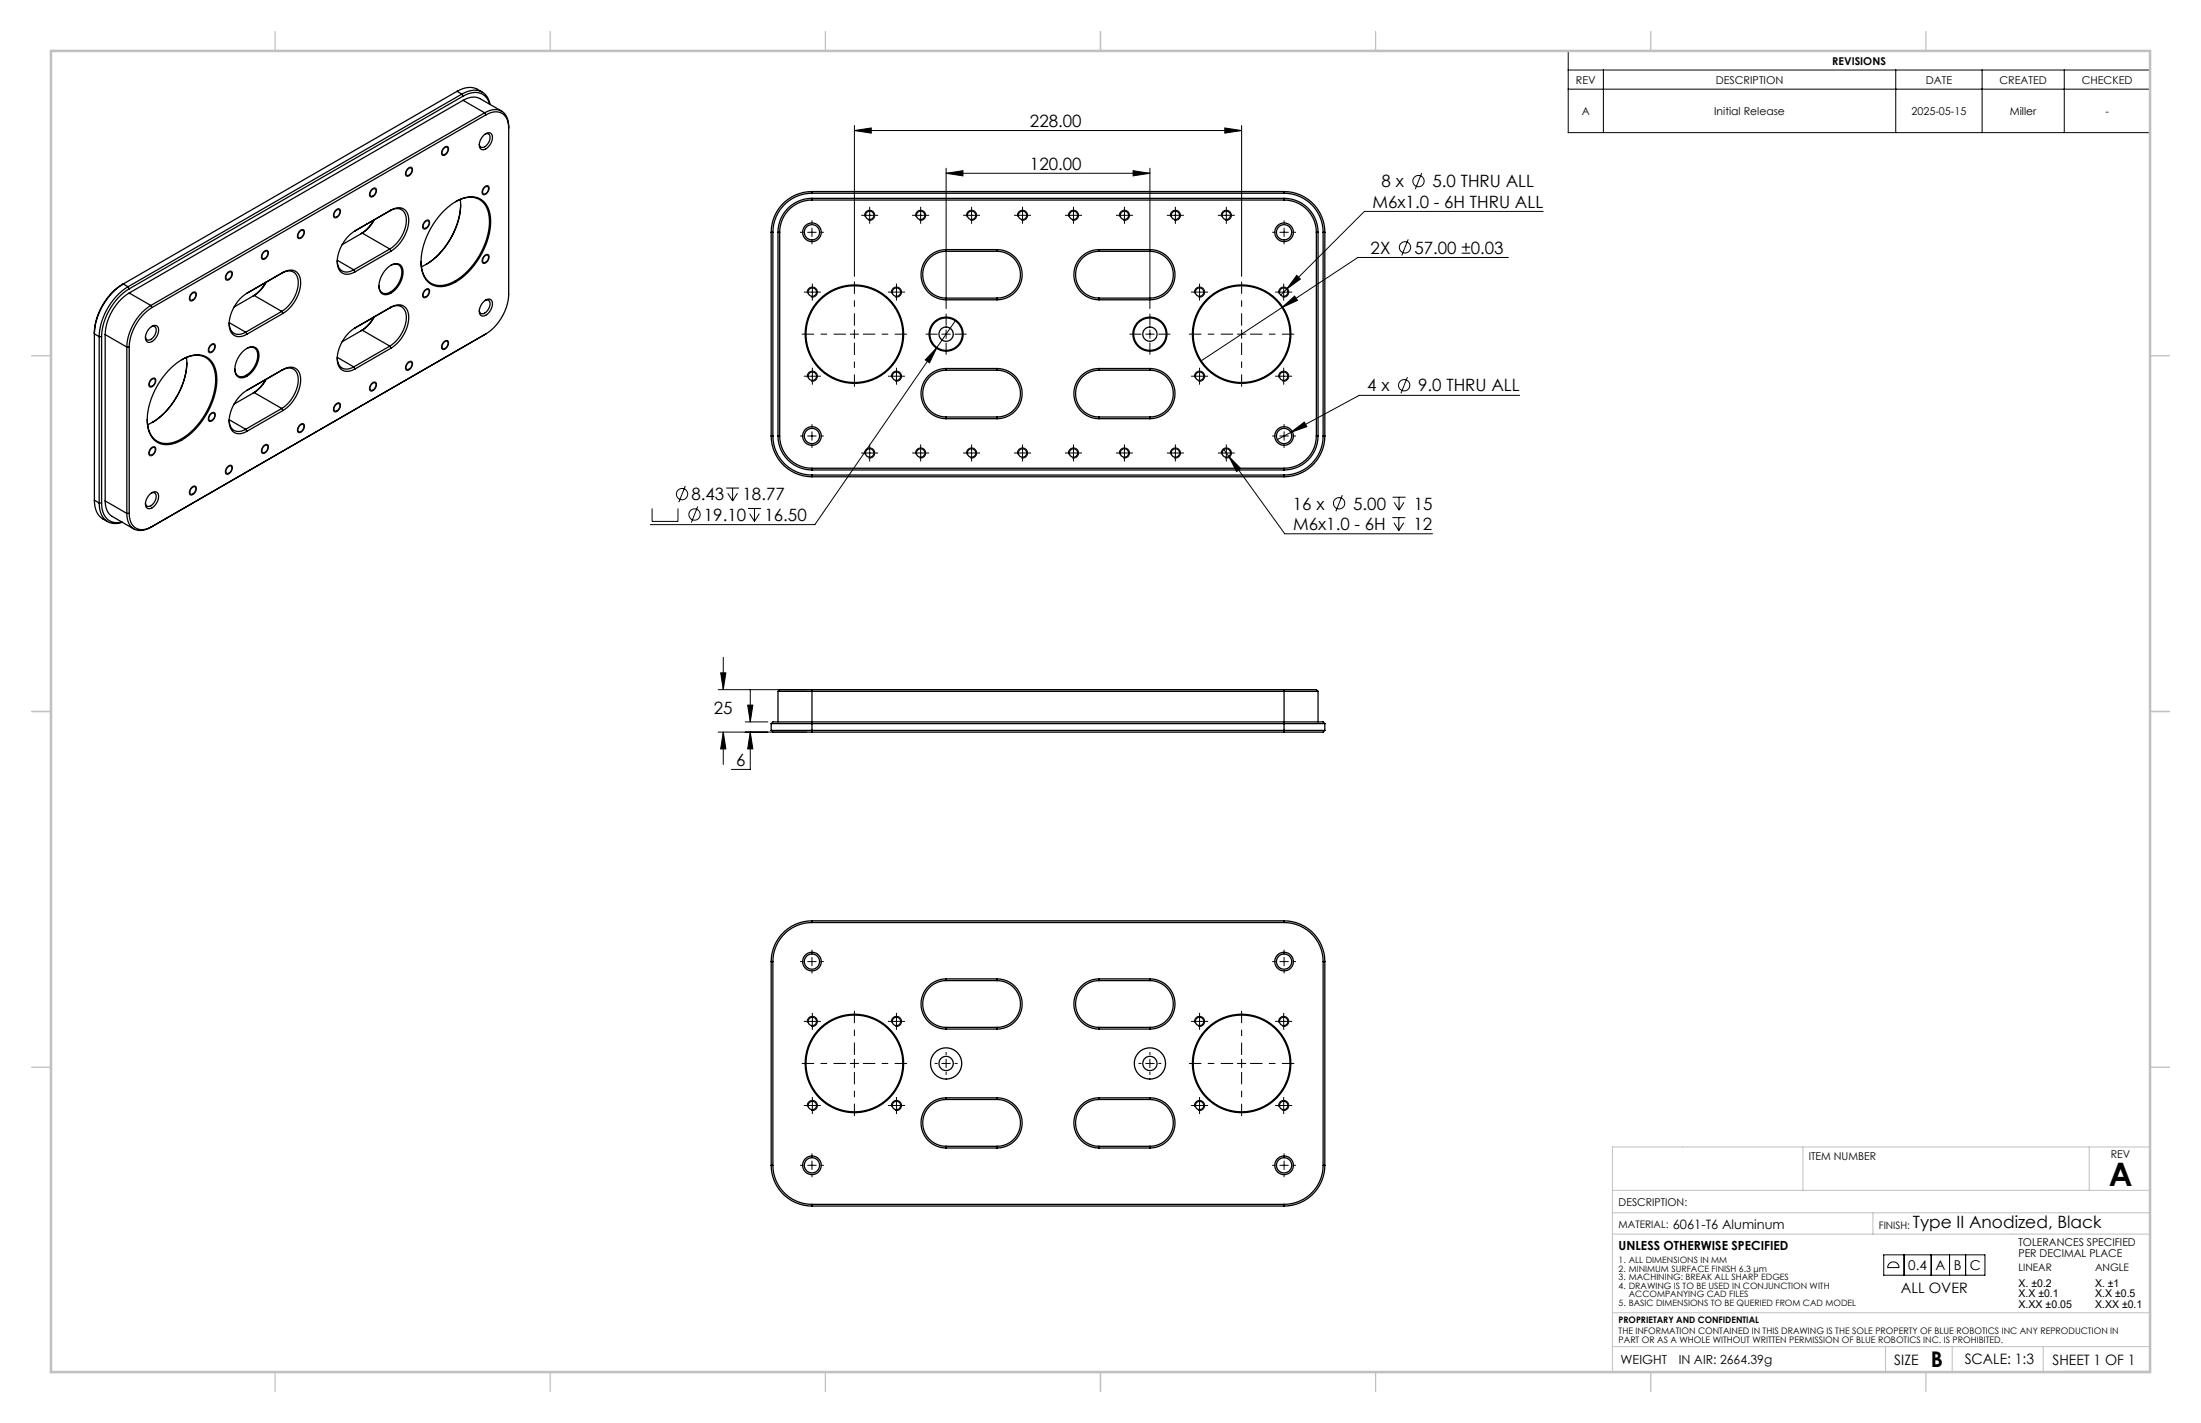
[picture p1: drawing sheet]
<svg xmlns="http://www.w3.org/2000/svg" width="432mm" height="279mm" viewBox="0 0 432 279" stroke-linecap="round" stroke-linejoin="round" font-family="sans-serif">
<g fill="none" stroke="#000" stroke-width=".25">
<path d="M89.7 17.9a4.1 4.1 0 0 1 4.9 .2M89.7 17.9l-65.5 37.9M89.7 17.9l1 .6M90.7 18.5a3.7 3.7 0 0 1 4.5 0 3.8 3.8 0 0 1 1 2M90.7 18.5l-65.6 37.8M90.7 18.5l.2 .4M90.9 19.7l1-.5a2.88 2.88 0 0 1 2.3 .2l4.3 2.4M90.9 18.9a3.6 3.6 0 0 1 4.4 0l.5 .8 .3 .8M90.9 19.7l-65.5 37.8M90.9 18.9l-65.5 37.8M90.9 19.7l4.2 2.5M72.9 37.4a.49 .49 0 0 1 .8-.3 .49 .49 0 0 1 0 .8l-.3 .4a.42 .42 0 0 1-.4 .3 .42 .42 0 0 1-.4-.3l.1-.5z"/>
<path d="M80 33.3a.49 .49 0 0 1 .7-.3 .49 .49 0 0 1 .1 .8l-.3 .4a.42 .42 0 0 1-.4 .3 .42 .42 0 0 1-.4-.3v-.4zM87.1 29.2a.49 .49 0 0 1 .7-.3 .49 .49 0 0 1 0 .8l-.3 .5a.42 .42 0 0 1-.4 .2 .42 .42 0 0 1-.3-.3v-.4zM89.4 39.6a4.3 4.3 0 0 1 5.4 .1 7 7 0 0 1 .9 6.6 14.6 14.6 0 0 1-7 9.2 3.8 3.8 0 0 1-5.5-1.4l-.4-1.1-.2-1.7M90.3 39.2a14.2 14.2 0 0 1-7.6 13.2M95 26.6a.94 .94 0 0 1 1.2-.5 .94 .94 0 0 1 .4 1.3 2.28 2.28 0 0 1-2 2 1.49 1.49 0 0 1-.1-2.2zM95 36.9a.49 .49 0 0 1 .8-.2 .49 .49 0 0 1 0 .7l-.3 .5a.42 .42 0 0 1-.4 .2 .42 .42 0 0 1-.4-.3l.1-.4zM95.1 22.2a3 3 0 0 1 4 .2l.5 .8 .2 1.7v32.9a9.9 9.9 0 0 1-4.4 7.8M95.1 22.2l-65.5 37.8M95.1 22.2l.3 .4M95.2 26.3a.74 .74 0 0 1 .9 .2 .74 .74 0 0 1 0 1 1.68 1.68 0 0 1-1.7 1.4l-.3-.6M95.4 22.6a2.76 2.76 0 0 1 3.9 .4 4 4 0 0 1 .5 2.1M95.4 22.6l-65.6 37.8"/>
<path d="M159.4 39.3a6.3 6.3 0 0 0-6.4 6.3M159.4 38.9a6.7 6.7 0 0 0-6.7 6.7M159.4 37.9a7.7 7.7 0 0 0-7.7 7.7M159.4 37.6a8 8 0 0 0-8 8M159.4 37.6v.3M159.4 38.9v.4M159.4 39.3h92.6M159.4 38.9h92.6M159.4 37.9h92.6M159.4 37.6h92.6M252 39.3a6.3 6.3 0 0 1 6.4 6.3M252 38.9a6.7 6.7 0 0 1 6.7 6.7"/>
<path d="M252 37.9a7.7 7.7 0 0 1 7.7 7.7M252 37.6a8 8 0 0 1 8 8M252 37.6v.3M252 38.9v.4M24.2 55.8a12.5 12.5 0 0 0-5.7 9.8l1 .5M24.2 55.8a11.9 11.9 0 0 0-5.7 9.5v32.9M24.2 55.8l.9 .5M25.1 56.3a12.5 12.5 0 0 0-5.6 9.8M25.1 56.3l.3 .4M25.4 57.5a10.4 10.4 0 0 0-4.8 8.2M25.4 56.7a12 12 0 0 0-5.5 9.4M25.4 57.5l4.2 2.5"/>
<path d="M29.6 60a10.4 10.4 0 0 0-4.7 8.1M29.6 60l.2 .4M37.6 57.8a.49 .49 0 0 1 .7-.3 .49 .49 0 0 1 0 .8l-.3 .4a.42 .42 0 0 1-.3 .3 .42 .42 0 0 1-.4-.3v-.5zM44.6 53.7a.49 .49 0 0 1 .8-.3 .49 .49 0 0 1 0 .8l-.3 .5a.42 .42 0 0 1-.4 .2 .42 .42 0 0 1-.3-.3v-.4zM48.5 57.6a7.3 7.3 0 0 0-3.4 7 2.04 2.04 0 0 0 3.4 1M49.9 58l-4 2.3M49.9 58l5.4 3.1M51.7 49.6a.49 .49 0 0 1 .8-.3 .49 .49 0 0 1 0 .8l-.3 .5a.42 .42 0 0 1-.4 .2 .42 .42 0 0 1-.4-.3l.1-.4zM52.2 55.4l-1.2 1.7-1.4 1M52.3 55.4l-1.1 1.6-1.3 1M55.5 53.5a2.12 2.12 0 0 1 2.5-.2 2.12 2.12 0 0 1 1 2.2 7.7 7.7 0 0 1-3.5 6M55.5 53.5l-.2 .1a1.95 1.95 0 0 1 2.2-.2 1.95 1.95 0 0 1 1 1.9 7.1 7.1 0 0 1-3.2 5.8"/>
<path d="M55.5 53.5l-7.1 4.1M58.8 45.5a.49 .49 0 0 1 .7-.2 .49 .49 0 0 1 .1 .7l-.3 .5a.42 .42 0 0 1-.4 .2 .42 .42 0 0 1-.4-.2v-.5zM65.9 41.4a.49 .49 0 0 1 .7-.2 .49 .49 0 0 1 0 .8l-.3 .4a.42 .42 0 0 1-.4 .2 .42 .42 0 0 1-.3-.2v-.5zM66.2 51.2a1.96 1.96 0 0 0 1 2 1.96 1.96 0 0 0 2.2-.2M66.2 51.1l3.2 1.9M69.4 53l.3 .4M71.1 45.8l-3.9 2.2M71.1 45.8l5.4 3.1M73.4 43.2l-1.2 1.6-1.3 1.1M73.5 43.1l-1.1 1.6-1.3 1.1M75.8 52.8a2.13 2.13 0 0 1 2.8-.8 2.85 2.85 0 0 1 .1 3.2 3.6 3.6 0 0 1-3.4 2.6 2.01 2.01 0 0 1-.8-2.7l.7-1.4zM76.5 48.9l-7.1 4.1"/>
<path d="M76.5 48.9l.2 .4M76.7 52.1a1.4 1.4 0 0 1 1.7 0 1.4 1.4 0 0 1 .5 1.6 4.3 4.3 0 0 1-3.3 3.9 1.34 1.34 0 0 1-1.2-1.5M76.7 41.3l-7 4a7.3 7.3 0 0 0-3.4 7 2.04 2.04 0 0 0 3.4 1.1M76.7 41.3a2.12 2.12 0 0 1 2.5-.3 2.12 2.12 0 0 1 1 2.3 7.7 7.7 0 0 1-3.5 6M76.7 41.3l-.2 .1a1.95 1.95 0 0 1 2.2-.3 1.95 1.95 0 0 1 1 1.9 7.1 7.1 0 0 1-3.2 5.9M76.7 49.3l-7 4.1M83.4 57.1a.49 .49 0 0 1 .7-.2 .49 .49 0 0 1 0 .8l-.3 .4a.42 .42 0 0 1-.4 .2 .42 .42 0 0 1-.3-.2v-.5zM83.4 43.7a.49 .49 0 0 1 .7-.3 .49 .49 0 0 1 0 .8l-.3 .4a.42 .42 0 0 1-.4 .2 .42 .42 0 0 1-.3-.2v-.5zM87.3 41.3a7.2 7.2 0 0 1 6.1-2.6 4.3 4.3 0 0 1 2.9 4.6 14.9 14.9 0 0 1-7.5 12.4 3.9 3.9 0 0 1-5.5-1.3 10.3 10.3 0 0 1 .9-8.8l1.4-2.4zM90.4 40.2a15.1 15.1 0 0 1-6.8 11.7M95 59.2a.94 .94 0 0 1 1.2-.4 .94 .94 0 0 1 .4 1.3 2.28 2.28 0 0 1-2 1.9 1.49 1.49 0 0 1-.1-2.2zM95 50.4a.49 .49 0 0 1 .8-.3 .49 .49 0 0 1 0 .8l-.3 .5a.42 .42 0 0 1-.4 .2 .42 .42 0 0 1-.4-.3l.1-.4z"/>
<path d="M95.2 59a.74 .74 0 0 1 .9 .2 .74 .74 0 0 1 0 .9 1.68 1.68 0 0 1-1.7 1.5l-.3-.6M151.4 45.6h.3M151.4 45.6v40M151.7 45.6v40M152.7 45.6v40M152.7 45.6h.3M153 45.6v40M185.7 49a4.9 4.9 0 0 0-4.9 4.9 4.9 4.9 0 0 0 4.9 5M185.7 49.3a4.6 4.6 0 0 0-4.6 4.6 4.6 4.6 0 0 0 4.6 4.6M185.7 49h10M185.7 58.9h10M185.7 49v.3"/>
<path d="M185.7 58.5v.4M185.7 58.5h10M185.7 49.3h10M195.7 49a4.9 4.9 0 0 1 4.9 4.9 4.9 4.9 0 0 1-4.9 5M195.7 49.3a4.6 4.6 0 0 1 4.6 4.6 4.6 4.6 0 0 1-4.6 4.6M195.7 49v.3M195.7 58.5v.4M215.7 49a4.9 4.9 0 0 0-4.9 4.9 4.9 4.9 0 0 0 4.9 5M215.7 49.3a4.6 4.6 0 0 0-4.6 4.6 4.6 4.6 0 0 0 4.6 4.6M215.7 49h10M215.7 58.9h10M215.7 49v.3"/>
<path d="M215.7 58.5v.4M215.7 58.5h10M215.7 49.3h10M225.7 49a4.9 4.9 0 0 1 4.9 4.9 4.9 4.9 0 0 1-4.9 5M225.7 49.3a4.6 4.6 0 0 1 4.6 4.6 4.6 4.6 0 0 1-4.6 4.6M225.7 49v.3M225.7 58.5v.4M258.4 45.6v40M258.4 45.6h.3M258.7 45.6v40M259.7 45.6h.3M259.7 45.6v40"/>
<path d="M260 45.6v40M19.5 66.1h.4M19.5 66.1v32.7M19.9 66.1v32.7M20.6 65.7l4.3 2.4M20.6 65.7v32.7M24.9 68.1h.5M24.9 68.1v32.7M25.4 68.1v32.7M29.4 64.4a.94 .94 0 0 1 1.3-.5 .94 .94 0 0 1 .4 1.3 2.28 2.28 0 0 1-2 2 1.49 1.49 0 0 1-.2-2.2zM29.6 74.7a.49 .49 0 0 1 .8-.3 .49 .49 0 0 1 0 .8l-.3 .4a.42 .42 0 0 1-.4 .3 .42 .42 0 0 1-.4-.3l.1-.4zM29.7 64.1a.74 .74 0 0 1 .9 .3 .74 .74 0 0 1 0 .9 1.68 1.68 0 0 1-1.7 1.4l-.4-.5"/>
<path d="M29.8 60.4a9.9 9.9 0 0 0-4.4 7.7M33.5 72.3a7.2 7.2 0 0 1 6.1-2.5 4.3 4.3 0 0 1 3 4.6 14.9 14.9 0 0 1-7.5 12.3 3.9 3.9 0 0 1-5.5-1.3 10.3 10.3 0 0 1 .8-8.8l1.4-2.3zM35.7 70.6a4.3 4.3 0 0 1 5.4 .2 7 7 0 0 1 .9 6.5 14.6 14.6 0 0 1-7 9.2 3.8 3.8 0 0 1-5.5-1.3l-.4-1.2-.2-1.6M36.6 70.2a14.2 14.2 0 0 1-7.6 13.2M36.7 71.2a15.1 15.1 0 0 1-6.8 11.7M41.3 67.9a.49 .49 0 0 1 .7-.2 .49 .49 0 0 1 .1 .8l-.3 .4a.42 .42 0 0 1-.4 .2 .42 .42 0 0 1-.4-.2v-.5zM45 63.5a1.96 1.96 0 0 0 1 2 1.96 1.96 0 0 0 2.2-.3M45 63.4l3.2 1.8M47.5 69.2a2.13 2.13 0 0 1 2.8-.9 2.85 2.85 0 0 1 .1 3.3 3.6 3.6 0 0 1-3.4 2.5 2.01 2.01 0 0 1-.8-2.7l.7-1.4zM48.2 65.2l.3 .4M48.4 68.4a1.4 1.4 0 0 1 1.7 0 1.4 1.4 0 0 1 .5 1.6 4.3 4.3 0 0 1-3.3 4 1.34 1.34 0 0 1-1.2-1.6M48.5 76.6a7.3 7.3 0 0 0-3.4 7.1 2.04 2.04 0 0 0 3.4 1"/>
<path d="M49.9 77.1l-4 2.2M49.9 77.1l5.4 3.1M52.2 74.5l-1.2 1.6-1.4 1.1M52.3 74.4l-1.1 1.6-1.3 1.1M55.3 61.1l-7.1 4.1M55.3 61.1l.2 .4M55.5 72.6a2.12 2.12 0 0 1 2.5-.3 2.12 2.12 0 0 1 1 2.3 7.7 7.7 0 0 1-3.5 6M55.5 72.6l-.2 .1a1.95 1.95 0 0 1 2.2-.3 1.95 1.95 0 0 1 1 1.9 7.1 7.1 0 0 1-3.2 5.9M55.5 72.6l-7.1 4.1M55.5 61.5l-7 4.1M65.9 79.5a.49 .49 0 0 1 .7-.2 .49 .49 0 0 1 0 .8l-.3 .4a.42 .42 0 0 1-.4 .2 .42 .42 0 0 1-.3-.2v-.5zM66.2 70.3a1.96 1.96 0 0 0 1 2 1.96 1.96 0 0 0 2.2-.3"/>
<path d="M66.2 70.2l3.2 1.8M69.4 72l.3 .4M69.7 64.4a7.3 7.3 0 0 0-3.4 7 2.04 2.04 0 0 0 3.4 1M71.1 64.8l-3.9 2.3M71.1 64.8l5.4 3.2M72.9 75.5a.49 .49 0 0 1 .8-.3 .49 .49 0 0 1 0 .8l-.3 .4a.42 .42 0 0 1-.4 .3 .42 .42 0 0 1-.4-.3l.1-.5zM73.4 62.3l-1.2 1.6-1.3 1.1M73.5 62.2l-1.1 1.6-1.3 1M76.5 68l-7.1 4M76.5 68l.2 .4M76.7 60.3a2.12 2.12 0 0 1 2.5-.2 2.12 2.12 0 0 1 1 2.2 7.7 7.7 0 0 1-3.5 6.1M76.7 60.3l-.2 .2a1.95 1.95 0 0 1 2.2-.3 1.95 1.95 0 0 1 1 1.9 7.1 7.1 0 0 1-3.2 5.9"/>
<path d="M76.7 60.3l-7 4.1M76.7 68.4l-7 4M80 71.4a.49 .49 0 0 1 .7-.3 .49 .49 0 0 1 .1 .8l-.3 .5a.42 .42 0 0 1-.4 .2 .42 .42 0 0 1-.4-.3v-.4zM87.1 67.3a.49 .49 0 0 1 .7-.3 .49 .49 0 0 1 0 .8l-.3 .5a.42 .42 0 0 1-.4 .2 .42 .42 0 0 1-.3-.3v-.4zM95.4 65.6l-65.8 37.9M95.4 65.6l-.3 .1M185.7 72.4a4.9 4.9 0 0 0-4.9 4.9 4.9 4.9 0 0 0 4.9 4.9M185.7 72.7a4.6 4.6 0 0 0-4.6 4.6 4.6 4.6 0 0 0 4.6 4.6M185.7 72.4h10M185.7 72.4v.3M185.7 72.7h10M195.7 72.4a4.9 4.9 0 0 1 4.9 4.9 4.9 4.9 0 0 1-4.9 4.9"/>
<path d="M195.7 72.7a4.6 4.6 0 0 1 4.6 4.6 4.6 4.6 0 0 1-4.6 4.6M195.7 72.4v.3M215.7 72.4a4.9 4.9 0 0 0-4.9 4.9 4.9 4.9 0 0 0 4.9 4.9M215.7 72.7a4.6 4.6 0 0 0-4.6 4.6 4.6 4.6 0 0 0 4.6 4.6M215.7 72.4h10M215.7 72.4v.3M215.7 72.7h10M225.7 72.4a4.9 4.9 0 0 1 4.9 4.9 4.9 4.9 0 0 1-4.9 4.9M225.7 72.7a4.6 4.6 0 0 1 4.6 4.6 4.6 4.6 0 0 1-4.6 4.6M225.7 72.4v.3M18.5 98.2a4.1 4.1 0 0 0 2.6 4.2M18.5 98.2l1 .6"/>
<path d="M19.5 98.8a3.7 3.7 0 0 0 2.3 3.9 3.8 3.8 0 0 0 2.2-.2M19.5 98.8h.4M19.9 98.8a3.6 3.6 0 0 0 2.3 3.7l1 .1 .7-.1M20.6 98.4a3.3 3.3 0 0 0 1.4 3l4.3 2.5M20.6 98.4l4.3 2.4M29.4 97a.94 .94 0 0 1 1.3-.4 .94 .94 0 0 1 .4 1.3 2.28 2.28 0 0 1-2 2 1.49 1.49 0 0 1-.2-2.3zM29.6 88.2a.49 .49 0 0 1 .8-.3 .49 .49 0 0 1 0 .8l-.3 .4a.42 .42 0 0 1-.4 .2 .42 .42 0 0 1-.4-.2l.1-.5zM29.7 96.8a.74 .74 0 0 1 .9 .2 .74 .74 0 0 1 0 .9 1.68 1.68 0 0 1-1.7 1.5l-.4-.6M37.6 95.9a.49 .49 0 0 1 .7-.3 .49 .49 0 0 1 0 .8l-.3 .4a.42 .42 0 0 1-.3 .3 .42 .42 0 0 1-.4-.3v-.4zM41.3 81.4a.49 .49 0 0 1 .7-.2 .49 .49 0 0 1 .1 .7l-.3 .5a.42 .42 0 0 1-.4 .2 .42 .42 0 0 1-.4-.2v-.5zM44.6 91.8a.49 .49 0 0 1 .8-.3 .49 .49 0 0 1 0 .8l-.3 .5a.42 .42 0 0 1-.4 .2 .42 .42 0 0 1-.3-.3v-.4zM45 82.5a1.96 1.96 0 0 0 1 2 1.96 1.96 0 0 0 2.2-.2"/>
<path d="M45 82.4l3.2 1.9M48.2 84.3l.3 .4M51.7 87.7a.49 .49 0 0 1 .8-.2 .49 .49 0 0 1 0 .7l-.3 .5a.42 .42 0 0 1-.4 .2 .42 .42 0 0 1-.4-.3l.1-.4zM55.3 80.2l-7.1 4.1M55.3 80.2l.2 .4M55.5 80.6l-7 4.1M58.8 83.6a.49 .49 0 0 1 .7-.2 .49 .49 0 0 1 .1 .8l-.3 .4a.42 .42 0 0 1-.4 .2 .42 .42 0 0 1-.4-.2v-.5zM151.4 85.6a8 8 0 0 0 8 8M151.4 85.6h.3M151.7 85.6a7.7 7.7 0 0 0 7.7 7.7M152.7 85.6a6.7 6.7 0 0 0 6.7 6.7M152.7 85.6h.3"/>
<path d="M153 85.6a6.3 6.3 0 0 0 6.4 6.3M159.4 92.3h92.6M159.4 91.9v.4M159.4 93.3v.3M159.4 91.9h92.6M159.4 93.3h92.6M159.4 93.6h92.6M185.7 82.2h10M185.7 81.9h10M185.7 81.9v.3M195.7 81.9v.3M215.7 82.2h10"/>
<path d="M215.7 81.9v.3M215.7 81.9h10M225.7 81.9v.3M252 91.9v.4M252 93.3v.3M258.4 85.6a6.3 6.3 0 0 1-6.4 6.3M258.4 85.6h.3M258.7 85.6a6.7 6.7 0 0 1-6.7 6.7M259.7 85.6a7.7 7.7 0 0 1-7.7 7.7M259.7 85.6h.3M260 85.6a8 8 0 0 1-8 8M24.9 100.8a3 3 0 0 0 2.2 3.3h.9l1.6-.6"/>
<path d="M24.9 100.8h.5M25.4 100.8a2.76 2.76 0 0 0 2.4 3.2 4 4 0 0 0 2-.6l-.2 .1M152.7 135.7h106M152.7 135.7v6M159.4 135.4h-6.4l-.3 .3M159.4 135.4v8.3M159.4 135.4h92.6M252 135.4h6.4l.3 .3M252 135.4v8.3M258.7 135.7v6M151.4 143.4h108.6M151.4 143.4l.3 .3h7.7"/>
<path d="M151.4 142.1h108.6M151.4 142.1l.3-.4h108l.3 .4M151.4 142.1v1.3M159.4 143.7h92.6M260 143.4l-.3 .3h-7.7M260 142.1v1.3M151.4 188.8v40M151.4 188.8h.3M151.7 188.8v40M159.4 181.1a7.7 7.7 0 0 0-7.7 7.7M159.4 180.8a8 8 0 0 0-8 8M159.4 180.8v.3"/>
<path d="M159.4 181.1h92.6M159.4 180.8h92.6M185.7 192.2a4.9 4.9 0 0 0-4.9 4.9 4.9 4.9 0 0 0 4.9 5M185.7 192.5a4.6 4.6 0 0 0-4.6 4.6 4.6 4.6 0 0 0 4.6 4.6M185.7 192.2v.3M185.7 192.2h10M185.7 192.5h10M195.7 192.2a4.9 4.9 0 0 1 4.9 4.9 4.9 4.9 0 0 1-4.9 5M195.7 192.5a4.6 4.6 0 0 1 4.6 4.6 4.6 4.6 0 0 1-4.6 4.6M195.7 192.2v.3M215.7 192.2a4.9 4.9 0 0 0-4.9 4.9 4.9 4.9 0 0 0 4.9 5M215.7 192.5a4.6 4.6 0 0 0-4.6 4.6 4.6 4.6 0 0 0 4.6 4.6"/>
<path d="M215.7 192.2v.3M215.7 192.2h10M215.7 192.5h10M225.7 192.2a4.9 4.9 0 0 1 4.9 4.9 4.9 4.9 0 0 1-4.9 5M225.7 192.5a4.6 4.6 0 0 1 4.6 4.6 4.6 4.6 0 0 1-4.6 4.6M225.7 192.2v.3M252 181.1a7.7 7.7 0 0 1 7.7 7.7M252 180.8a8 8 0 0 1 8 8M252 180.8v.3M259.7 188.8v40M259.7 188.8h.3M260 188.8v40"/>
<path d="M185.7 215.5a4.9 4.9 0 0 0-4.9 5 4.9 4.9 0 0 0 4.9 4.9M185.7 215.9a4.6 4.6 0 0 0-4.6 4.6 4.6 4.6 0 0 0 4.6 4.6M185.7 201.7v.4M185.7 215.5v.4M185.7 202.1h10M185.7 215.5h10M185.7 215.9h10M185.7 201.7h10M195.7 215.5a4.9 4.9 0 0 1 4.9 5 4.9 4.9 0 0 1-4.9 4.9M195.7 215.9a4.6 4.6 0 0 1 4.6 4.6 4.6 4.6 0 0 1-4.6 4.6M195.7 201.7v.4M195.7 215.5v.4"/>
<path d="M215.7 215.5a4.9 4.9 0 0 0-4.9 5 4.9 4.9 0 0 0 4.9 4.9M215.7 215.9a4.6 4.6 0 0 0-4.6 4.6 4.6 4.6 0 0 0 4.6 4.6M215.7 201.7v.4M215.7 215.5v.4M215.7 202.1h10M215.7 215.5h10M215.7 215.9h10M215.7 201.7h10M225.7 215.5a4.9 4.9 0 0 1 4.9 5 4.9 4.9 0 0 1-4.9 4.9M225.7 215.9a4.6 4.6 0 0 1 4.6 4.6 4.6 4.6 0 0 1-4.6 4.6M225.7 201.7v.4M225.7 215.5v.4"/>
<path d="M151.4 228.8a8 8 0 0 0 8 8M151.4 228.8h.3M151.7 228.8a7.7 7.7 0 0 0 7.7 7.7M159.4 236.5v.3M159.4 236.8h92.6M159.4 236.5h92.6M185.7 225.1v.3M185.7 225.4h10M185.7 225.1h10M195.7 225.1v.3M215.7 225.1v.3M215.7 225.4h10"/>
<path d="M215.7 225.1h10M225.7 225.1v.3M252 236.5v.3M259.7 228.8a7.7 7.7 0 0 1-7.7 7.7M259.7 228.8h.3M260 228.8a8 8 0 0 1-8 8"/>
<circle cx="159.4" cy="45.6" r="1.5"/>
<circle cx="159.4" cy="45.6" r="1.83"/>
<circle cx="159.4" cy="57.4" r=".83"/>
<circle cx="170.7" cy="42.3" r=".83"/>
<circle cx="176" cy="57.4" r=".83"/>
<circle cx="180.7" cy="42.3" r=".83"/>
<circle cx="190.7" cy="42.3" r=".83"/>
<circle cx="200.7" cy="42.3" r=".83"/>
<circle cx="210.7" cy="42.3" r=".83"/>
<circle cx="220.7" cy="42.3" r=".83"/>
<circle cx="230.7" cy="42.3" r=".83"/>
<circle cx="235.4" cy="57.4" r=".83"/>
<circle cx="240.7" cy="42.3" r=".83"/>
<circle cx="252" cy="57.4" r=".83"/>
<circle cx="252" cy="45.6" r="1.5"/>
<circle cx="252" cy="45.6" r="1.83"/>
<circle cx="159.4" cy="73.9" r=".83"/>
<circle cx="167.7" cy="65.6" r="9.5"/>
<circle cx="167.7" cy="65.6" r="9.7"/>
<circle cx="176" cy="73.9" r=".83"/>
<circle cx="185.7" cy="65.6" r="3.2"/>
<circle cx="185.7" cy="65.6" r="1.41"/>
<circle cx="185.7" cy="65.6" r="3.4"/>
<circle cx="225.7" cy="65.6" r="3.2"/>
<circle cx="225.7" cy="65.6" r="3.4"/>
<circle cx="225.7" cy="65.6" r="1.41"/>
<circle cx="235.4" cy="73.9" r=".83"/>
<circle cx="243.7" cy="65.6" r="9.5"/>
<circle cx="243.7" cy="65.6" r="9.7"/>
<circle cx="252" cy="73.9" r=".83"/>
<circle cx="159.4" cy="85.6" r="1.83"/>
<circle cx="159.4" cy="85.6" r="1.5"/>
<circle cx="170.7" cy="88.9" r=".83"/>
<circle cx="180.7" cy="88.9" r=".83"/>
<circle cx="190.7" cy="88.9" r=".83"/>
<circle cx="200.7" cy="88.9" r=".83"/>
<circle cx="210.7" cy="88.9" r=".83"/>
<circle cx="220.7" cy="88.9" r=".83"/>
<circle cx="230.7" cy="88.9" r=".83"/>
<circle cx="240.7" cy="88.9" r=".83"/>
<circle cx="252" cy="85.6" r="1.5"/>
<circle cx="252" cy="85.6" r="1.83"/>
<circle cx="159.4" cy="188.8" r="1.83"/>
<circle cx="159.4" cy="188.8" r="1.5"/>
<circle cx="252" cy="188.8" r="1.5"/>
<circle cx="252" cy="188.8" r="1.83"/>
<circle cx="159.4" cy="200.5" r=".83"/>
<circle cx="159.4" cy="217.1" r=".83"/>
<circle cx="167.7" cy="208.8" r="9.7"/>
<circle cx="167.7" cy="208.8" r="9.5"/>
<circle cx="176" cy="200.5" r=".83"/>
<circle cx="176" cy="217.1" r=".83"/>
<circle cx="185.7" cy="208.8" r="1.41"/>
<circle cx="185.7" cy="208.8" r="3.1"/>
<circle cx="225.7" cy="208.8" r="1.41"/>
<circle cx="225.7" cy="208.8" r="3.1"/>
<circle cx="235.4" cy="200.5" r=".83"/>
<circle cx="235.4" cy="217.1" r=".83"/>
<circle cx="243.7" cy="208.8" r="9.5"/>
<circle cx="243.7" cy="208.8" r="9.7"/>
<circle cx="252" cy="200.5" r=".83"/>
<circle cx="252" cy="217.1" r=".83"/>
<circle cx="159.4" cy="228.8" r="1.83"/>
<circle cx="159.4" cy="228.8" r="1.5"/>
<circle cx="252" cy="228.8" r="1.5"/>
<circle cx="252" cy="228.8" r="1.83"/>
</g>
<g fill="none" stroke="#000" stroke-width=".2">
<path d="M307.8 10h114.2v16h-114.2zM307.8 13.8h114.2M307.8 17.5h114.2M314.7 13.8v12.2M372.1 13.8v12.2M389 13.8v12.2M405.2 13.8v12.2M73 37.1a.53 .53 0 0 1 .8-.1 .53 .53 0 0 1 .1 .8 .84 .84 0 0 1-1.3 .7v-.7zM80.1 33a.53 .53 0 0 1 .8-.1 .53 .53 0 0 1 0 .8 .84 .84 0 0 1-1.3 .7v-.7zM87.2 29a.53 .53 0 0 1 .7-.2 .53 .53 0 0 1 .1 .8 .84 .84 0 0 1-1.3 .7v-.6zM95.1 36.7a.53 .53 0 0 1 .8-.2 .53 .53 0 0 1 .1 .8 .84 .84 0 0 1-1.3 .8v-.7zM167.7 25.6l3.3-.5v1z"/>
<path d="M167.7 24.6v29.7M167.7 25.6h76M185.7 34l3.3-.5v1zM185.7 33v27.6M185.7 34h40M222.4 33.5l3.3 .5-3.3 .5zM225.7 33v27.6M240.4 25.1l3.3 .5-3.3 .5zM243.7 24.6v29.7M279.1 34l-1.3 3.1M37.7 57.5a.53 .53 0 0 1 .7-.1 .53 .53 0 0 1 .1 .8 .84 .84 0 0 1-1.3 .7v-.7zM44.7 53.5a.53 .53 0 0 1 .8-.2 .53 .53 0 0 1 .1 .8 .84 .84 0 0 1-1.3 .7v-.6z"/>
<path d="M51.8 49.4a.53 .53 0 0 1 .8-.2 .53 .53 0 0 1 0 .8 .84 .84 0 0 1-1.2 .8v-.7zM58.9 45.3a.53 .53 0 0 1 .7-.2 .53 .53 0 0 1 .1 .8 .84 .84 0 0 1-1.3 .8v-.7zM65.9 41.2a.53 .53 0 0 1 .8-.1 .53 .53 0 0 1 .1 .7 .84 .84 0 0 1-1.3 .8v-.7zM83.4 43.4a.53 .53 0 0 1 .8-.1 .53 .53 0 0 1 .1 .8 .84 .84 0 0 1-1.3 .7v-.7zM83.4 56.9a.53 .53 0 0 1 .8-.1 .53 .53 0 0 1 .1 .7 .84 .84 0 0 1-1.3 .8v-.7zM95.1 50.2a.53 .53 0 0 1 .8-.2 .53 .53 0 0 1 .1 .8 .84 .84 0 0 1-1.3 .7v-.6zM158.5 57.6a1 1 0 0 1 .9-1.2 1 1 0 0 1 1 1 1 1 0 0 1-1.2 .9M158.5 45.6h1.7M158.6 57.4h1.7M159.4 44.8v1.6M159.4 56.5v1.7M169.7 42.5a1 1 0 0 1 .9-1.2 1 1 0 0 1 1.1 1.1 1 1 0 0 1-1.3 .8"/>
<path d="M169.9 42.3h1.6M170.7 41.4v1.7M175 57.6a1 1 0 0 1 .9-1.2 1 1 0 0 1 1 1 1 1 0 0 1-1.2 .9M175.1 57.4h1.7M176 56.5v1.7M179.7 42.5a1 1 0 0 1 .9-1.2 1 1 0 0 1 1.1 1.1 1 1 0 0 1-1.3 .8M179.9 42.3h1.6M180.7 41.4v1.7M189.7 42.5a1 1 0 0 1 .9-1.2 1 1 0 0 1 1.1 1.1 1 1 0 0 1-1.3 .8M189.9 42.3h1.6M190.7 41.4v1.7M199.7 42.5a1 1 0 0 1 .9-1.2 1 1 0 0 1 1.1 1.1 1 1 0 0 1-1.3 .8"/>
<path d="M199.9 42.3h1.6M200.7 41.4v1.7M209.7 42.5a1 1 0 0 1 .9-1.2 1 1 0 0 1 1.1 1.1 1 1 0 0 1-1.3 .8M209.9 42.3h1.6M210.7 41.4v1.7M219.7 42.5a1 1 0 0 1 .9-1.2 1 1 0 0 1 1.1 1.1 1 1 0 0 1-1.3 .8M219.9 42.3h1.6M220.7 41.4v1.7M229.7 42.5a1 1 0 0 1 .9-1.2 1 1 0 0 1 1.1 1.1 1 1 0 0 1-1.3 .8M229.9 42.3h1.6M230.7 41.4v1.7M234.5 57.6a1 1 0 0 1 .9-1.2 1 1 0 0 1 1 1 1 1 0 0 1-1.2 .9"/>
<path d="M234.6 57.4h1.7M235.4 56.5v1.7M239.7 42.5a1 1 0 0 1 .9-1.2 1 1 0 0 1 1.1 1.1 1 1 0 0 1-1.3 .8M239.9 42.3h1.6M240.7 41.4v1.7M251 57.6a1 1 0 0 1 .9-1.2 1 1 0 0 1 1 1 1 1 0 0 1-1.2 .9M251.1 57.4h1.7M251.2 45.6h1.7M252 56.5v1.7M252 44.8v1.6M254.5 54.1l.7 .7-2.7 2zM276.4 47l-1.3 3.2"/>
<path d="M296.1 50.6h-29.6l-14.9 9.8M302.9 41.5h-35.1l-16.4 16.4M29.7 74.4a.53 .53 0 0 1 .8-.1 .53 .53 0 0 1 0 .8 .84 .84 0 0 1-1.2 .7v-.7zM41.4 67.7a.53 .53 0 0 1 .7-.1 .53 .53 0 0 1 .1 .7 .84 .84 0 0 1-1.3 .8v-.7zM65.9 79.3a.53 .53 0 0 1 .8-.1 .53 .53 0 0 1 .1 .8 .84 .84 0 0 1-1.3 .7v-.7zM73 75.2a.53 .53 0 0 1 .8-.1 .53 .53 0 0 1 .1 .8 .84 .84 0 0 1-1.3 .7v-.7zM80.1 71.2a.53 .53 0 0 1 .8-.2 .53 .53 0 0 1 0 .8 .84 .84 0 0 1-1.3 .7v-.6zM87.2 67.1a.53 .53 0 0 1 .7-.2 .53 .53 0 0 1 .1 .8 .84 .84 0 0 1-1.3 .8v-.7zM158.5 74.1a1 1 0 0 1 .9-1.2 1 1 0 0 1 1 1.1 1 1 0 0 1-1.2 .8M158.6 73.9h1.7M159.4 73v1.7M166.9 65.6h1.6"/>
<path d="M167.7 64.8v1.6M175 74.1a1 1 0 0 1 .9-1.2 1 1 0 0 1 1 1.1 1 1 0 0 1-1.2 .8M175.1 73.9h1.7M176 73v1.7M183.9 68.2l-1.5 3-.8-.5zM183.9 68.2l-24 34.8h-32.3M184.9 65.6h1.6M185.7 64.8v1.6M187.5 63l-3.6 5.2M224.9 65.6h1.6M225.7 64.8v1.6M234.5 74.1a1 1 0 0 1 .9-1.2 1 1 0 0 1 1 1.1 1 1 0 0 1-1.2 .8"/>
<path d="M234.6 73.9h1.7M235.4 73v1.7M242.9 65.6h1.6M243.7 64.8v1.6M251 74.1a1 1 0 0 1 .9-1.2 1 1 0 0 1 1 1.1 1 1 0 0 1-1.2 .8M251.1 73.9h1.7M251.6 60.4l2.5-2.3 .6 .9zM251.6 60.4l-15.8 10.4M252 73v1.7M276.2 74.1l-1.2 3.1M298.3 77.6h-31.5l-16.1 8.7M29.7 87.9a.53 .53 0 0 1 .8-.1 .53 .53 0 0 1 0 .8 .84 .84 0 0 1-1.2 .7v-.7z"/>
<path d="M37.7 95.6a.53 .53 0 0 1 .7-.1 .53 .53 0 0 1 .1 .8 .84 .84 0 0 1-1.3 .7v-.7zM41.4 81.2a.53 .53 0 0 1 .7-.2 .53 .53 0 0 1 .1 .8 .84 .84 0 0 1-1.3 .8v-.7zM44.7 91.6a.53 .53 0 0 1 .8-.2 .53 .53 0 0 1 .1 .8 .84 .84 0 0 1-1.3 .7v-.6zM51.8 87.5a.53 .53 0 0 1 .8-.2 .53 .53 0 0 1 0 .8 .84 .84 0 0 1-1.2 .8v-.7zM58.9 83.4a.53 .53 0 0 1 .7-.1 .53 .53 0 0 1 .1 .7 .84 .84 0 0 1-1.3 .8v-.7zM128 99.8v2.6h5.1v-2.6M134.5 95.4l-1.3 3.2M137 99.4l-1.3 3.2M142.5 95.8h2.6M142.8 96.8l1 1.6M143.8 95.8v2.6M144.7 96.8l-.9 1.6"/>
<path d="M146.8 99.8h2.6M148.1 99.8v2.6M158.5 85.6h1.7M159.4 84.8v1.6M169.7 89.2a1 1 0 0 1 .9-1.3 1 1 0 0 1 1.1 1.1 1 1 0 0 1-1.3 .9M169.9 88.9h1.6M170.7 88.1v1.7M179.7 89.2a1 1 0 0 1 .9-1.3 1 1 0 0 1 1.1 1.1 1 1 0 0 1-1.3 .9M179.9 88.9h1.6M180.7 88.1v1.7M189.7 89.2a1 1 0 0 1 .9-1.3 1 1 0 0 1 1.1 1.1 1 1 0 0 1-1.3 .9M189.9 88.9h1.6"/>
<path d="M190.7 88.1v1.7M199.7 89.2a1 1 0 0 1 .9-1.3 1 1 0 0 1 1.1 1.1 1 1 0 0 1-1.3 .9M199.9 88.9h1.6M200.7 88.1v1.7M209.7 89.2a1 1 0 0 1 .9-1.3 1 1 0 0 1 1.1 1.1 1 1 0 0 1-1.3 .9M209.9 88.9h1.6M210.7 88.1v1.7M219.7 89.2a1 1 0 0 1 .9-1.3 1 1 0 0 1 1.1 1.1 1 1 0 0 1-1.3 .9M219.9 88.9h1.6M220.7 88.1v1.7M229.7 89.2a1 1 0 0 1 .9-1.3 1 1 0 0 1 1.1 1.1 1 1 0 0 1-1.3 .9M229.9 88.9h1.6"/>
<path d="M230.7 88.1v1.7M239.7 89.2a1 1 0 0 1 .9-1.3 1 1 0 0 1 1.1 1.1 1 1 0 0 1-1.3 .9M239.9 88.9h1.6M240.2 88.3l12 16.5h29M240.7 88.1v1.7M241.2 89.6l2.3 2.4-.8 .6zM251.2 85.6h1.7M252 84.8v1.6M253.4 84.9l2.6-2 .5 .9zM263.5 97.2l-1.3 3.2M273.3 97.6h2.6M273.6 98.6l1 1.6"/>
<path d="M274.6 97.6v2.6M275.6 98.6l-1 1.6M147.1 100.9l1 1.5M149 100.9l-.9 1.5M273.3 101.6h2.5M273.6 102.6l1 1.6M274.6 101.6v2.6M275.5 102.6l-.9 1.6M141 135.4h17.4M141.5 132.1h1l-.5 3.3zM142 129.1v6.3M146.8 138.4h1l-.5 3.3z"/>
<path d="M147.3 135.4v6.3M141 143.7h17.4M142 143.7l.5 3.3h-1zM142 143.7v6.4M146.3 141.7h4.4M147.3 143.7l.5 3.3h-1zM147.3 143.7v7.4h-3.7M158.5 188.8h1.7M159.4 188v1.6M159.4 199.7v1.7M176 199.7v1.7M235.4 199.7v1.7"/>
<path d="M251.2 188.8h1.7M252 199.7v1.7M252 188v1.6M158.5 200.8a1 1 0 0 1 .9-1.2 1 1 0 0 1 1 1 1 1 0 0 1-1.2 .9M158.5 217.3a1 1 0 0 1 .9-1.2 1 1 0 0 1 1 1 1 1 0 0 1-1.2 .9M158.6 200.5h1.7M158.6 217.1h1.7M159.4 216.2v1.7M166.9 208.8h1.6M167.7 208v1.6M175 200.8a1 1 0 0 1 .9-1.2 1 1 0 0 1 1 1 1 1 0 0 1-1.2 .9M175 217.3a1 1 0 0 1 .9-1.2 1 1 0 0 1 1 1 1 1 0 0 1-1.2 .9"/>
<path d="M175.1 200.5h1.7M175.1 217.1h1.7M176 216.2v1.7M184.9 208.8h1.6M185.7 208v1.6M224.9 208.8h1.6M225.7 208v1.6M234.5 217.3a1 1 0 0 1 .9-1.2 1 1 0 0 1 1 1 1 1 0 0 1-1.2 .9M234.5 200.8a1 1 0 0 1 .9-1.2 1 1 0 0 1 1 1 1 1 0 0 1-1.2 .9M234.6 200.5h1.7M234.6 217.1h1.7M235.4 216.2v1.7"/>
<path d="M242.9 208.8h1.6M243.7 208v1.6M251 200.8a1 1 0 0 1 .9-1.2 1 1 0 0 1 1 1 1 1 0 0 1-1.2 .9M251 217.3a1 1 0 0 1 .9-1.2 1 1 0 0 1 1 1 1 1 0 0 1-1.2 .9M251.1 200.5h1.7M251.1 217.1h1.7M252 216.2v1.7M158.5 228.8h1.7M159.4 228v1.6M251.2 228.8h1.7M252 228v1.6M369.7 246.4h19.9v4h-19.9z"/>
<path d="M370.9 248.1a1.12 1.12 0 0 1 1.2-.2 1.12 1.12 0 0 1 .6 1h-2.2zM373.7 246.4v4M379 246.4v4M382.6 246.4v4M385.8 246.4v4"/>
<circle cx="278.4" cy="35.6" r="1.11"/>
<circle cx="275.8" cy="48.6" r="1.11"/>
<circle cx="275.6" cy="75.6" r="1.11"/>
<circle cx="133.9" cy="97" r="1.11"/>
<circle cx="262.8" cy="98.8" r="1.11"/>
<circle cx="136.3" cy="101" r="1.11"/>
</g>
<g fill="none" stroke="#000" stroke-width=".2" stroke-dasharray="15.2 1.3 1.3 1.3" stroke-linecap="butt">
<path d="M157.7 45.6h-.7M158.6 57.4h-.8M159.4 43.9v-.6M159.4 47.3v.6M159.4 56.5v-.8M159.4 58.2v.8M160.3 57.4h.8M161 45.6h.7M169.9 42.3h-.9M170.7 41.4v-.8M170.7 43.1v.8M171.5 42.3h.9"/>
<path d="M175.1 57.4h-.8M176 56.5v-.8M176 58.2v.8M176.8 57.4h.8M179.9 42.3h-.9M180.7 41.4v-.8M180.7 43.1v.8M181.5 42.3h.9M189.9 42.3h-.9M190.7 41.4v-.8M190.7 43.1v.8M191.5 42.3h.9"/>
<path d="M199.9 42.3h-.9M200.7 41.4v-.8M200.7 43.1v.8M201.5 42.3h.9M209.9 42.3h-.9M210.7 41.4v-.8M210.7 43.1v.8M211.5 42.3h.9M219.9 42.3h-.9M220.7 41.4v-.8M220.7 43.1v.8M221.5 42.3h.9"/>
<path d="M229.9 42.3h-.9M230.7 41.4v-.8M230.7 43.1v.8M231.5 42.3h.9M234.6 57.4h-.8M235.4 56.5v-.8M235.4 58.2v.8M236.3 57.4h.8M239.9 42.3h-.9M240.7 41.4v-.8M240.7 43.1v.8M241.5 42.3h.9"/>
<path d="M250.4 45.6h-.7M251.1 57.4h-.8M252 56.5v-.8M252 58.2v.8M252 43.9v-.6M252 47.3v.6M252.8 57.4h.8M253.7 45.6h.7M158.6 73.9h-.8M159.4 73v-.8M159.4 74.7v.8M160.3 73.9h.8"/>
<path d="M175.1 73.9h-.8M176 73v-.8M176 74.7v.8M176.8 73.9h.8M184 65.6h-2.3M185.7 63.9v-2.3M185.7 67.3v2.3M187.4 65.6h2.3M224 65.6h-2.3M225.7 63.9v-2.3M225.7 67.3v2.3M227.4 65.6h2.3"/>
<path d="M234.6 73.9h-.8M235.4 73v-.8M235.4 74.7v.8M236.3 73.9h.8M251.1 73.9h-.8M252 73v-.8M252 74.7v.8M252.8 73.9h.8M157.7 85.6h-.7M159.4 83.9v-.6M159.4 87.3v.6M161 85.6h.7"/>
<path d="M169.9 88.9h-.9M170.7 88.1v-.8M170.7 89.8v.8M171.5 88.9h.9M179.9 88.9h-.9M180.7 88.1v-.8M180.7 89.8v.8M181.5 88.9h.9M189.9 88.9h-.9M190.7 88.1v-.8M190.7 89.8v.8M191.5 88.9h.9"/>
<path d="M199.9 88.9h-.9M200.7 88.1v-.8M200.7 89.8v.8M201.5 88.9h.9M209.9 88.9h-.9M210.7 88.1v-.8M210.7 89.8v.8M211.5 88.9h.9M219.9 88.9h-.9M220.7 88.1v-.8M220.7 89.8v.8M221.5 88.9h.9"/>
<path d="M229.9 88.9h-.9M230.7 88.1v-.8M230.7 89.8v.8M231.5 88.9h.9M239.9 88.9h-.9M240.7 88.1v-.8M240.7 89.8v.8M241.5 88.9h.9M250.4 85.6h-.7M252 83.9v-.6M252 87.3v.6M253.7 85.6h.7"/>
<path d="M157.7 188.8h-.7M159.4 187.1v-.6M159.4 190.5v.6M159.4 199.7v-.8M161 188.8h.7M176 199.7v-.8M235.4 199.7v-.8M250.4 188.8h-.7M252 199.7v-.8M252 187.1v-.6M252 190.5v.6M253.7 188.8h.7"/>
<path d="M158.6 200.5h-.8M158.6 217.1h-.8M159.4 201.4v.8M159.4 216.2v-.8M159.4 217.9v.8M160.3 200.5h.8M160.3 217.1h.8M175.1 200.5h-.8M175.1 217.1h-.8M176 201.4v.8M176 216.2v-.8M176 217.9v.8"/>
<path d="M176.8 200.5h.8M176.8 217.1h.8M184 208.8h-.5M185.7 207.1v-.5M185.7 210.5v.5M187.4 208.8h.5M224 208.8h-.5M225.7 207.1v-.5M225.7 210.5v.5M227.4 208.8h.5M234.6 200.5h-.8M234.6 217.1h-.8"/>
<path d="M235.4 201.4v.8M235.4 216.2v-.8M235.4 217.9v.8M236.3 200.5h.8M236.3 217.1h.8M251.1 200.5h-.8M251.1 217.1h-.8M252 201.4v.8M252 216.2v-.8M252 217.9v.8M252.8 200.5h.8M252.8 217.1h.8"/>
<path d="M157.7 228.8h-.7M159.4 227.1v-.6M159.4 230.5v.6M161 228.8h.7M250.4 228.8h-.7M252 227.1v-.6M252 230.5v.6M253.7 228.8h.7"/>
</g>
<g fill="none" stroke="#000" stroke-width=".2" stroke-dasharray="15.2 1.3 1.3 1.3" stroke-dashoffset="12.8" stroke-linecap="butt">
<path d="M166 65.6h-8.6M167.7 63.9v-8.6M167.7 67.3v8.6M169.4 65.6h8.6M242 65.6h-8.6M243.7 63.9v-8.6M243.7 67.3v8.6M245.4 65.6h8.6M166 208.8h-8.6M167.7 207.1v-8.6M167.7 210.5v8.6M169.4 208.8h8.6"/>
<path d="M242 208.8h-8.6M243.7 207.1v-8.6M243.7 210.5v8.6M245.4 208.8h8.6"/>
</g>
<g fill="none" stroke="#c0c0c0" stroke-width=".2">
<path d="M316.5 233.7h105.6M316.5 238.1h105.6M353.9 225.2v8.5M367.6 238.1v4.2M410.1 225.2v8.5M422.1 225.2h-105.6v44.1M316.5 242.3h105.6M316.5 257.8h105.6M316.5 264.4h105.6M370.1 264.4v4.8M383.2 264.4v4.8M401 264.4v4.9"/>
<path d="M404.9 269.3h17.2"/>
</g>
<g fill="none" stroke="#c0c0c0" stroke-width=".25">
<path d="M54 6.2v3.8M108 6.2v3.8M162 6.2v3.8M216 6.2v3.8M270 6.2v3.8M324 6.2v3.8M378 6.2v3.8M6.2 69.8h3.8M422 69.8h3.8M6.2 139.7h3.8M422 139.7h3.8M6.2 209.5h3.8"/>
<path d="M422 209.5h3.8M54 269.4v3.8M108 269.4v3.8M162 269.4v3.8M216 269.4v3.8M270 269.4v3.8M324 269.4v3.8M378 269.4v3.8"/>
</g>
<path d="M10 10h412v259.4h-412z" fill="none" stroke="#c0c0c0" stroke-width=".5"/>
<g fill="#000">
<path d="M241.2 89.6l1.5 3 .8-.6zM253.4 84.9l3.1-1.1-.5-.9zM254.5 54.1l-2 2.7 2.7-2zM183.9 68.2l-2.3 2.5 .8 .5zM251.6 60.4l3.1-1.4-.6-.9zM167.7 25.6l3.3-.5v1zM240.4 25.1l3.3 .5-3.3 .5zM185.7 34l3.3-.5v1zM222.4 33.5l3.3 .5-3.3 .5z"/>
<path d="M142 143.7l.5 3.3h-1zM141.5 132.1h1l-.5 3.3zM146.8 138.4h1l-.5 3.3zM147.3 143.7l.5 3.3h-1z"/>
</g>
<text font-size="6.3" x="413.9" y="232.9">A</text>
<text font-size="4.2" x="379" y="268.4">B</text>
<g font-size="3.3">
<text x="202.2" y="24.9">228.00</text>
<text x="202.2" y="33.3">120.00</text>
<text x="269.4" y="40.8">M6x1.0 - 6H THRU ALL</text>
<text x="271.2" y="36.8">8 x</text>
<text x="281.2" y="36.8">5.0 THRU ALL</text>
<text x="269" y="49.8">2X</text>
<text x="277.6" y="49.8">57.00 ±0.03</text>
<text x="268.4" y="76.9">4 x</text>
<text x="278.4" y="76.9">9.0 THRU ALL</text>
<text x="135.7" y="98.2">8.43</text>
<text x="145.7" y="98.2">18.77</text>
<text x="253.8" y="100">16 x</text>
<text x="265.6" y="100">5.00</text>
<text x="277.5" y="100">15</text>
<text x="138.2" y="102.2">19.10</text>
<text x="150" y="102.2">16.50</text>
<text x="253.8" y="104">M6x1.0 - 6H</text>
<text x="277.4" y="104">12</text>
<text x="140.1" y="140.3">25</text>
<text x="144.5" y="150.4">6</text>
<text x="375.5" y="241.1">Type II Anodized, Black</text>
</g>
<g font-size="2.8">
<text x="373.1" y="253.9">ALL OVER</text>
<text x="371.8" y="268">SIZE</text>
<text x="385.6" y="267.8">SCALE: 1:3</text>
<text x="402.8" y="267.9">SHEET 1 OF 1</text>
</g>
<g font-size="2.7">
<text x="374.5" y="249.4">0.4</text>
<text x="379.9" y="249.4">A</text>
<text x="383.5" y="249.4">B</text>
<text x="386.6" y="249.4">C</text>
</g>
<g font-size="2.5">
<text x="317.7" y="245.5">UNLESS OTHERWISE SPECIFIED</text>
<text x="328.3" y="241.2">6061-T6 Aluminum</text>
<text x="318.1" y="267.9">WEIGHT</text>
<text x="329.5" y="267.8">IN AIR: 2664.39g</text>
</g>
<g font-size="2.1">
<text x="309.3" y="16.4">REV</text>
<text x="336.8" y="16.4">DESCRIPTION</text>
<text x="359.6" y="12.7">REVISIONS</text>
<text x="378" y="16.4">DATE</text>
<text x="392.4" y="16.4">CREATED</text>
<text x="408.6" y="16.4">CHECKED</text>
<text x="310.5" y="22.6">A</text>
<text x="336.5" y="22.6">Initial Release</text>
<text x="375.2" y="22.6">2025-05-15</text>
<text x="394.5" y="22.6">Miller</text>
<text x="413.2" y="22.6">-</text>
<text x="355" y="227.8">ITEM NUMBER</text>
<text x="414.3" y="227.4">REV</text>
<text x="317.7" y="236.7">DESCRIPTION:</text>
<text x="396.2" y="244.7">TOLERANCES SPECIFIED</text>
<text x="396.2" y="246.8">PER DECIMAL PLACE</text>
<text x="396.2" y="252.6">X. ±0.2</text>
<text x="396.2" y="254.7">X.X ±0.1</text>
<text x="396.2" y="256.9">X.XX ±0.05</text>
<text x="411.2" y="252.6">X. ±1</text>
<text x="411.2" y="254.7">X.X ±0.5</text>
<text x="411.2" y="256.9">X.XX ±0.1</text>
</g>
<g font-size="2">
<text x="317.7" y="241.2">MATERIAL:</text>
<text x="368.8" y="241.3">FINISH:</text>
<text x="396.2" y="249.6">LINEAR</text>
<text x="411.2" y="249.6">ANGLE</text>
</g>
<g font-size="1.8">
<text x="317.7" y="262">THE INFORMATION CONTAINED IN THIS DRAWING IS THE SOLE PROPERTY OF BLUE ROBOTICS INC ANY REPRODUCTION IN</text>
<text x="317.7" y="263.8">PART OR AS A WHOLE WITHOUT WRITTEN PERMISSION OF BLUE ROBOTICS INC. IS PROHIBITED.</text>
<text x="317.7" y="259.9">PROPRIETARY AND CONFIDENTIAL</text>
</g>
<g font-size="1.7">
<text x="317.7" y="248.1">1. ALL DIMENSIONS IN MM</text>
<text x="317.7" y="249.7">2. MINIMUM SURFACE FINISH 6.3 μm</text>
<text x="317.7" y="251.4">3. MACHINING: BREAK ALL SHARP EDGES</text>
<text x="317.7" y="253.1">4. DRAWING IS TO BE USED IN CONJUNCTION WITH</text>
<text x="317.7" y="256.4">5. BASIC DIMENSIONS TO BE QUERIED FROM CAD MODEL</text>
<text x="319.7" y="254.7">ACCOMPANYING CAD FILES</text>
</g>
</svg>
